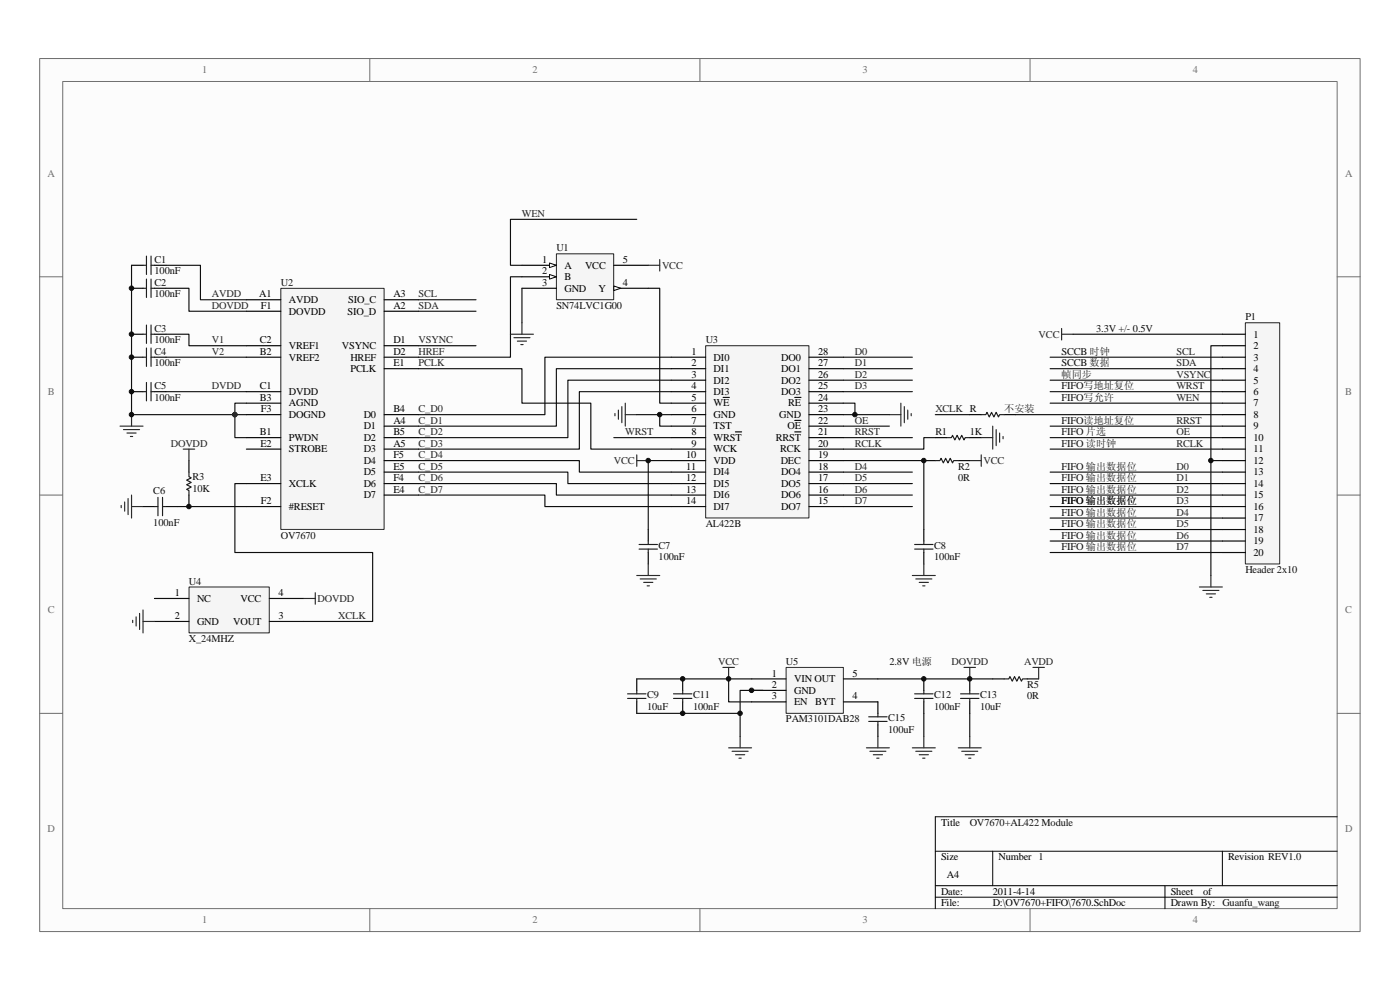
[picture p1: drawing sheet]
<svg xmlns="http://www.w3.org/2000/svg" width="297mm" height="210mm" viewBox="0 0 297 210" stroke-linecap="round" stroke-linejoin="round" font-family="sans-serif">
<path d="M8.4 12.4h280.1v185.2h-280.1z" fill="#fcfcfc"/>
<path d="M8.4 12.4h280.1v185.2h-280.1z" fill="none" stroke="#6e6e6e" stroke-width=".21"/>
<path d="M13.3 17.3h270.4v175.4h-270.4z" fill="#fcfcfc"/>
<g fill="none" stroke="#6e6e6e" stroke-width=".21">
<path d="M13.3 17.3h270.4v175.4h-270.4zM78.4 12.4v4.9M148.5 12.4v4.9M218.5 12.4v4.9M8.4 58.7h4.9M283.7 58.7h4.8M8.4 105h4.9M283.7 105h4.8M8.4 151.3h4.9M283.7 151.3h4.8M78.4 192.8v4.8M148.5 192.8v4.8"/>
<path d="M218.5 192.8v4.8"/>
</g>
<path d="M283.7 173.3h-85.3v19.5M198.4 180.6h85.3M198.4 187.9h85.3M198.4 190.3h85.3M210.6 180.6v7.3M247.1 187.9v4.9M259.3 180.6v7.3" fill="none" stroke="#000" stroke-width=".21"/>
<circle cx="49.8" cy="87.9" r=".48" fill="#0e0e0e" stroke="#0e0e0e" stroke-width=".21"/>
<path d="M59.6 61.2h21.9v51.1h-21.9z" fill="#f5f5f5"/>
<path d="M59.6 61.2h21.9v51.1h-21.9z" fill="none" stroke="#262626" stroke-width=".21"/>
<g fill="none" stroke="#000" stroke-width=".24">
<path d="M52.3 63.6h7.3M52.3 75.8h7.3M52.3 73.3h7.3M52.3 66h7.3M81.5 63.6h7.3M81.5 75.8h7.3M81.5 73.3h7.3M81.5 66h7.3M81.5 78.2h7.3M52.3 85.5h7.3M52.3 83.1h7.3M52.3 88h7.3"/>
<path d="M52.3 92.8h7.3M52.3 95.3h7.3M81.5 88h7.3M81.5 92.8h7.3M81.5 95.3h7.3M81.5 90.4h7.3M81.5 97.7h7.3M52.3 102.6h7.3M52.3 107.5h7.3M81.5 100.1h7.3M81.5 102.6h7.3M81.5 105h7.3"/>
</g>
<path d="M149.7 73.4h21.9v36.5h-21.9z" fill="#f5f5f5"/>
<path d="M149.7 73.3h21.9v36.6h-21.9z" fill="none" stroke="#262626" stroke-width=".21"/>
<g fill="none" stroke="#000" stroke-width=".24">
<path d="M27.9 56.3h2.4M32.8 56.3h2.4M27.9 75.8h2.4M27.9 61.1h2.4M27.9 70.9h2.4M32.8 75.8h2.4M32.8 61.1h2.4M32.8 70.9h2.4M142.4 75.8h7.3M142.4 78.2h7.3M171.6 75.8h7.3M171.6 78.2h7.3"/>
<path d="M27.9 83.1h2.4M32.8 83.1h2.4M40.1 97.7v2.4M142.4 80.6h7.3M142.4 83.1h7.3M142.4 85.5h7.3M142.4 88h7.3M142.4 90.4h7.3M142.4 92.8h7.3M142.4 95.3h7.3M142.4 97.7h7.3M153.4 84.3h1.3"/>
<path d="M156 91.6h1.3M168.6 84.3h1.3M168.6 91.6h1.3M168.6 89.2h1.3M171.6 80.6h7.3M171.6 83.1h7.3M171.6 85.5h7.3M171.6 88h7.3M171.6 90.4h7.3M171.6 92.8h7.3M171.6 95.3h7.3M171.6 97.7h7.3"/>
<path d="M196 97.7h2.4M198.4 92.8h2.5M203.3 97.7h2.4M205.7 92.8h2.5M30.3 107.5h2.5M35.2 107.5h2.4M40.1 105v2.5M137.5 112.3v2.5M137.5 117.2v2.4M142.4 100.1h7.3M142.4 102.6h7.3M142.4 105h7.3"/>
<path d="M142.4 107.5h7.3M171.6 100.1h7.3M171.6 102.6h7.3M171.6 105h7.3M171.6 107.5h7.3M196 112.3v2.5M196 117.2v2.4M186.2 148.9v2.4M186.2 153.8v2.4M205.7 144v2.4M205.7 148.9v2.4"/>
</g>
<g fill="none" stroke="#0e0e0e" stroke-width=".24">
<path d="M27.9 56.3v31.7h24.4M35.2 56.3h7.3v7.3h9.8M110.7 58.7h-2.4v17.1h-19.5M135.1 46.5h-26.8v9.8h2.4M35.2 61.1h4.9v4.9h12.2M35.2 70.9h4.9v2.4h12.2M35.2 75.8h17.1M88.8 78.2h21.9v7.3h14.6v9.8h17.1M88.8 73.3h12.2M88.8 66h12.2M88.8 63.6h12.2M137.5 61.1h2.5v24.4h2.4"/>
<path d="M142.4 75.8h-26.8v12.2h-26.8M142.4 78.2h-24.4v12.2h-29.2M178.9 75.8h14.6M178.9 78.2h14.6M35.2 83.1h17.1M52.3 85.5h-2.5v7.3h2.5M88.8 97.7h34.1v2.4h19.5M130.2 92.8h12.2M135.1 88h7.3M142.4 80.6h-21.9v12.2h-31.7M142.4 83.1h-19.5v12.2h-34.1M142.4 97.7h-4.9v14.6"/>
<path d="M178.9 97.7h17.1v14.6M178.9 85.5h2.5v2.5M178.9 92.8h14.6M178.9 80.6h14.6M178.9 83.1h14.6M178.9 88h9.8M178.9 90.4h9.8M198.4 92.8h-2.4v2.5h-17.1M37.6 107.5h14.7M52.3 102.6h-2.5v14.6h29.3v14.6h-14.7M88.8 100.1h31.7v2.5h21.9M88.8 102.6h29.2v2.4h24.4"/>
<path d="M88.8 105h26.8v2.5h26.8M178.9 100.1h14.6M178.9 102.6h14.6M178.9 105h14.6M178.9 107.5h14.6M205.7 151.3v4.9"/>
</g>
<g fill="none" stroke="#262626" stroke-width=".24">
<path d="M25.5 90.4h4.8M26.2 91.1h3.4M26.9 91.9h2M27.7 92.6h.4M27.9 88v2.4M130.5 87.7v.5M131.2 87v1.9M131.9 86.3v3.4M132.6 85.5v4.9M132.6 88h2.5M135.1 96.5v2.4M135.1 97.7h2.4"/>
<path d="M188.7 88h2.4M191.1 85.5v4.9M191.8 86.3v3.4M192.6 87v1.9M193.3 87.7v.5M205.7 97.7h2.5M208.2 96.5v2.4M208.2 92.8h2.4M210.6 90.4v4.9M211.3 91.1v3.4M212.1 91.9v1.9M212.8 92.6v.5"/>
<path d="M25.7 107.2v.5M26.4 106.5v1.9M27.2 105.7v3.5M27.9 105v4.9M27.9 107.5h2.4M137.5 119.6v2.5M196 119.6v2.5M135.1 122.1h4.9M135.8 122.8h3.4M136.5 123.5h2M137.3 124.3h.5M193.5 122.1h4.9"/>
<path d="M194.3 122.8h3.4M195 123.5h2M195.7 124.3h.5M153.4 141.6h2.4M154.6 158.6h4.8M154.6 141.6v2.4M155.3 159.4h3.4M157 156.2v2.4M183.8 158.6h4.9M184.5 159.4h3.4M186.2 156.2v2.4M193.5 158.6h4.9"/>
<path d="M194.3 159.4h3.4M196 156.2v2.4M203.3 158.6h4.9M204 159.4h3.4M204.5 141.6h2.4M205.7 141.6v2.4M205.7 156.2v2.4M156 160.1h2M156.8 160.8h.5M185.3 160.1h1.9M186 160.8h.5M195 160.1h2"/>
<path d="M195.7 160.8h.5M204.8 160.1h1.9M205.5 160.8h.5"/>
</g>
<g fill="none" stroke="#1c1c1c" stroke-width=".24">
<path d="M30.3 56.3h.8M31.1 54.3v3.9M31.1 59.2v3.9M32 54.3v3.9M32 59.2v3.9M32 56.3h.8M30.3 61.1h.8M30.3 70.9h.8M30.3 75.8h.8M31.1 68.9v3.9M31.1 73.8v3.9M32 68.9v3.9"/>
<path d="M32 73.8v3.9M32 61.1h.8M32 70.9h.8M32 75.8h.8M30.3 83.1h.8M31.1 81.1v3.9M32 81.1v3.9M32 83.1h.8M198.4 97.7h1l.2-.5 .5 1 .5-1 .5 1 .5-1 .5 1 .2-.5h1M200.9 92.8h.9l.3-.5 .5 1 .4-1 .5 1 .5-1 .5 1 .3-.5h.9M32.8 107.5h.7M33.5 105.5v3.9"/>
<path d="M34.5 105.5v3.9M34.5 107.5h.7M40.1 100.1v1l.5 .3-1 .4 1 .5-1 .5 1 .5-1 .5 .5 .2v1M135.6 115.5h3.9M135.6 116.5h3.9M137.5 114.8v.7M137.5 116.5v.7M194 115.5h3.9M194 116.5h3.9M196 114.8v.7M196 116.5v.7M184.3 152.1h3.9"/>
<path d="M184.3 153h3.9M186.2 151.3v.8M186.2 153v.8M203.8 148.2h3.9M203.8 147.2h3.9M205.7 146.4v.8M205.7 148.2v.7"/>
</g>
<circle cx="49.8" cy="87.9" r=".48" fill="#262626" stroke="#262626" stroke-width=".21"/>
<path d="M166.8 141.6h12.1v9.7h-12.1z" fill="#f5f5f5"/>
<path d="M166.8 141.6h12.1v9.7h-12.1z" fill="none" stroke="#262626" stroke-width=".21"/>
<g fill="none" stroke="#000" stroke-width=".24">
<path d="M135.1 144v2.4M135.1 148.9v2.4M144.8 144v2.4M144.8 148.9v2.4M159.4 144h7.4M159.4 146.4h7.4M159.4 148.9h7.4M178.9 144h7.3M178.9 148.9h7.3M196 144v2.4M196 148.9v2.4M210.6 144h2.4"/>
<path d="M217.9 144h2.4"/>
</g>
<path d="M135.1 144h19.5M135.1 151.3h21.9M159.4 144h-4.8v4.9h4.8M161.9 146.4h-4.9v9.8M186.2 144h24.4M196 151.3v4.9" fill="none" stroke="#0e0e0e" stroke-width=".24"/>
<g fill="none" stroke="#1c1c1c" stroke-width=".24">
<path d="M133.1 148.2h3.9M133.1 147.2h3.9M135.1 146.4v.8M135.1 148.2v.7M142.9 148.2h3.9M142.9 147.2h3.9M144.8 146.4v.8M144.8 148.2v.7M194 148.2h3.9M194 147.2h3.9M196 146.4v.8M196 148.2v.7"/>
<path d="M213 144h1l.3-.5 .4 1 .5-1 .5 1 .5-1 .5 1 .2-.5h1"/>
</g>
<path d="M219.1 141.6h2.5M220.3 141.6v2.4" fill="none" stroke="#262626" stroke-width=".24"/>
<path d="M264.2 68.5h7.3v51.1h-7.3z" fill="#f5f5f5"/>
<path d="M264.2 68.5h7.3v51.1h-7.3z" fill="none" stroke="#262626" stroke-width=".21"/>
<g fill="none" stroke="#000" stroke-width=".24">
<path d="M259.3 70.9h4.9M259.3 73.3h4.9M259.3 75.8h4.9M259.3 78.2h4.9M259.3 80.6h4.9M259.3 83.1h4.9M259.3 85.5h4.9M259.3 88h4.9M259.3 90.4h4.9M259.3 92.8h4.9M259.3 95.3h4.9M259.3 97.7h4.9"/>
<path d="M259.3 100.1h4.9M259.3 102.6h4.9M259.3 105h4.9M259.3 107.5h4.9M259.3 109.9h4.9M259.3 112.3h4.9M259.3 114.8h4.9M259.3 117.2h4.9"/>
</g>
<path d="M225.2 69.7v2.4M225.2 70.9h2.5M254.4 124.5h4.9M255.2 125.2h3.4M255.9 126h2M256.6 126.7h.5M256.9 122.1v2.4" fill="none" stroke="#262626" stroke-width=".24"/>
<g fill="none" stroke="#0e0e0e" stroke-width=".24">
<path d="M222.8 75.8h36.5M222.8 78.2h36.5M227.7 70.9h31.6M259.3 73.3h-2.4v24.4M140 88v2.4h2.4M222.8 80.6h36.5M222.8 83.1h36.5M222.8 85.5h36.5M222.8 90.4h36.5M222.8 92.8h36.5M222.8 95.3h36.5M259.3 97.7h-2.4v24.4"/>
<path d="M222.8 100.1h36.5M222.8 102.6h36.5M222.8 105h36.5M222.8 107.5h36.5M222.8 109.9h36.5M222.8 112.3h36.5M222.8 114.8h36.5M222.8 117.2h36.5"/>
</g>
<path d="M118.1 53.9h12.1v9.7h-12.1z" fill="#f5f5f5"/>
<path d="M118 53.8h12.2v9.8h-12.2z" fill="none" stroke="#262626" stroke-width=".21"/>
<path d="M110.7 56.3h7.3" fill="none" stroke="#000" stroke-width=".24"/>
<path d="M116.6 55.8l1.4 .5-1.4 .5z" fill="#fcfcfc" stroke="#000" stroke-width=".21"/>
<path d="M110.7 58.7h7.3" fill="none" stroke="#000" stroke-width=".24"/>
<path d="M116.6 58.2l1.4 .5-1.4 .5z" fill="#fcfcfc" stroke="#000" stroke-width=".21"/>
<path d="M130.2 56.3h7.3M110.7 61.1h7.3M130.2 61.1h7.3" fill="none" stroke="#000" stroke-width=".24"/>
<path d="M130.2 60.7l1.5 .4-1.5 .5z" fill="#fcfcfc" stroke="#000" stroke-width=".21"/>
<path d="M110.7 61.1v7.4" fill="none" stroke="#0e0e0e" stroke-width=".24"/>
<path d="M137.5 56.3h2.5M140 55.1v2.4M108.3 70.9h4.9M109 71.6h3.4M109.8 72.4h1.9M110.5 73.1h.5M110.7 68.5v2.4" fill="none" stroke="#262626" stroke-width=".24"/>
<path d="M40.1 124.5h17v9.8h-17z" fill="#f5f5f5"/>
<path d="M40.1 124.5h17v9.8h-17z" fill="none" stroke="#262626" stroke-width=".21"/>
<path d="M205.7 88h2.5M213 88h2.5M32.8 127h7.3M32.8 131.8h7.3M57.1 127h7.3M57.1 131.8h7.3" fill="none" stroke="#000" stroke-width=".24"/>
<path d="M38.9 95.3h2.4M40.1 95.3v2.4M28.1 131.6v.5M28.9 130.9v1.9M29.6 130.1v3.4M30.3 129.4v4.9M30.3 131.8h2.5M64.4 127h2.5M66.9 125.7v2.5" fill="none" stroke="#262626" stroke-width=".24"/>
<path d="M208.2 88h.9l.3-.5 .5 .9 .5-.9 .4 .9 .5-.9 .5 .9 .3-.4h.9" fill="none" stroke="#1c1c1c" stroke-width=".24"/>
<path d="M198.4 88h7.3M215.5 88h43.8" fill="none" stroke="#0e0e0e" stroke-width=".24"/>
<g fill="#0e0e0e" stroke="#0e0e0e" stroke-width=".21">
<circle cx="27.9" cy="87.9" r=".48"/>
<circle cx="27.9" cy="83.1" r=".48"/>
<circle cx="27.9" cy="75.8" r=".48"/>
<circle cx="27.9" cy="70.9" r=".48"/>
<circle cx="27.9" cy="61.1" r=".48"/>
<circle cx="40.1" cy="107.4" r=".48"/>
<circle cx="137.5" cy="97.7" r=".48"/>
<circle cx="139.9" cy="87.9" r=".48"/>
<circle cx="144.8" cy="151.3" r=".48"/>
<circle cx="144.8" cy="144" r=".48"/>
<circle cx="154.6" cy="144" r=".48"/>
<circle cx="157" cy="151.3" r=".48"/>
<circle cx="159.4" cy="146.4" r=".48"/>
<circle cx="181.4" cy="87.9" r=".48"/>
<circle cx="196" cy="144" r=".48"/>
<circle cx="196" cy="97.7" r=".48"/>
<circle cx="205.7" cy="144" r=".48"/>
<circle cx="256.9" cy="97.7" r=".48"/>
</g>
<g font-size="2.2" fill="#716f64">
<text x="42.9" y="15.5">1</text>
<text x="112.9" y="15.5">2</text>
<text x="183" y="15.5">3</text>
<text x="253" y="15.5">4</text>
<text x="10.1" y="37.5">A</text>
<text x="285.4" y="37.5">A</text>
<text x="10.2" y="83.8">B</text>
<text x="285.4" y="83.8">B</text>
<text x="10.2" y="130.1">C</text>
<text x="285.4" y="130.1">C</text>
<text x="10.1" y="176.4">D</text>
<text x="285.4" y="176.4">D</text>
<text x="42.9" y="195.9">1</text>
<text x="112.9" y="195.9">2</text>
<text x="183" y="195.9">3</text>
<text x="253" y="195.9">4</text>
</g>
<g font-size="2.2" fill="#262626">
<text x="110.7" y="46">WEN</text>
<text x="140.5" y="57">VCC</text>
<text x="45" y="63.1">AVDD</text>
<text x="45" y="65.5">DOVDD</text>
<text x="88.8" y="65.5">SDA</text>
<text x="88.8" y="63.1">SCL</text>
<text x="220.3" y="71.6">VCC</text>
<text x="45" y="72.8">V1</text>
<text x="45" y="75.3">V2</text>
<text x="88.8" y="72.8">VSYNC</text>
<text x="88.8" y="75.3">HREF</text>
<text x="88.8" y="77.7">PCLK</text>
<text x="181.4" y="75.3">D0</text>
<text x="181.4" y="77.7">D1</text>
<text x="249.6" y="75.3">SCL</text>
<text x="249.6" y="77.7">SDA</text>
<text x="45" y="82.6">DVDD</text>
<text x="181.4" y="80.1">D2</text>
<text x="181.4" y="82.6">D3</text>
<text x="249.6" y="80.1">VSYNC</text>
<text x="249.6" y="82.6">WRST</text>
<text x="88.8" y="87.5">C_D0</text>
<text x="88.8" y="89.9">C_D1</text>
<text x="181.4" y="89.9">OE</text>
<text x="198.4" y="87.5">XCLK R</text>
<text x="249.6" y="85">WEN</text>
<text x="249.6" y="89.9">RRST</text>
<text x="36.2" y="94.8">DOVDD</text>
<text x="88.8" y="92.3">C_D2</text>
<text x="88.8" y="94.8">C_D3</text>
<text x="132.6" y="92.3">WRST</text>
<text x="181.4" y="92.3">RRST</text>
<text x="181.4" y="94.8">RCLK</text>
<text x="249.6" y="92.3">OE</text>
<text x="249.6" y="94.8">RCLK</text>
<text x="88.8" y="97.2">C_D4</text>
<text x="88.8" y="99.6">C_D5</text>
<text x="130.2" y="98.4">VCC</text>
<text x="181.4" y="99.6">D4</text>
<text x="208.7" y="98.4">VCC</text>
<text x="249.6" y="99.6">D0</text>
<text x="88.8" y="102.1">C_D6</text>
<text x="88.8" y="104.5">C_D7</text>
<text x="181.4" y="102.1">D5</text>
<text x="181.4" y="104.5">D6</text>
<text x="181.4" y="106.9">D7</text>
<text x="249.6" y="102.1">D1</text>
<text x="249.6" y="104.5">D2</text>
<text x="249.6" y="106.9">D3</text>
<text x="249.6" y="109.4">D4</text>
<text x="249.6" y="111.8">D5</text>
<text x="249.6" y="114.3">D6</text>
<text x="249.6" y="116.7">D7</text>
<text x="67.4" y="127.6">DOVDD</text>
<text x="71.7" y="131.3">XCLK</text>
<text x="152.4" y="141.1">VCC</text>
<text x="201.9" y="141.1">DOVDD</text>
<text x="217.2" y="141.1">AVDD</text>
</g>
<g font-size="2.2" fill="#0e0e0e">
<text x="118" y="53.3">U1</text>
<text x="32.8" y="58.2">100nF</text>
<text x="32.8" y="55.8">C1</text>
<text x="32.8" y="63.1">100nF</text>
<text x="32.8" y="60.6">C2</text>
<text x="59.6" y="60.6">U2</text>
<text x="118" y="65.5">SN74LVC1G00</text>
<text x="32.8" y="70.4">C3</text>
<text x="232.5" y="70.4">3.3V +/- 0.5V</text>
<text x="264.2" y="68">P1</text>
<text x="32.8" y="72.8">100nF</text>
<text x="32.8" y="77.7">100nF</text>
<text x="32.8" y="75.3">C4</text>
<text x="149.7" y="72.8">U3</text>
<text x="225.2" y="75.3">SCCB 时钟</text>
<text x="225.2" y="77.7">SCCB 数据</text>
<text x="32.8" y="82.6">C5</text>
<text x="225.2" y="82.6">FIFO写地址复位</text>
<text x="32.8" y="85">100nF</text>
<text x="225.2" y="85">FIFO写允许</text>
<text x="225.2" y="89.9">FIFO读地址复位</text>
<text x="198.4" y="92.3">R1</text>
<text x="205.7" y="92.3">1K</text>
<text x="225.2" y="92.3">FIFO 片选</text>
<text x="225.2" y="94.8">FIFO 读时钟</text>
<text x="40.8" y="101.8">R3</text>
<text x="203.3" y="99.6">R2</text>
<text x="225.2" y="99.6">FIFO 输出数据位</text>
<text x="32.5" y="104.7">C6</text>
<text x="40.8" y="104.3">10K</text>
<text x="203.3" y="102.1">0R</text>
<text x="225.2" y="102.1">FIFO 输出数据位</text>
<text x="225.2" y="104.5">FIFO 输出数据位</text>
<text x="225.2" y="106.9">FIFO 输出数据位</text>
<text x="32.5" y="111.6">100nF</text>
<text x="149.7" y="111.8">AL422B</text>
<text x="225.2" y="109.4">FIFO 输出数据位</text>
<text x="225.2" y="111.8">FIFO 输出数据位</text>
<text x="59.6" y="114.3">OV7670</text>
<text x="139.7" y="118.9">100nF</text>
<text x="139.7" y="116.5">C7</text>
<text x="198.2" y="118.9">100nF</text>
<text x="198.2" y="116.5">C8</text>
<text x="225.2" y="114.3">FIFO 输出数据位</text>
<text x="225.2" y="116.7">FIFO 输出数据位</text>
<text x="40.1" y="124">U4</text>
<text x="264.2" y="121.6">Header 2x10</text>
<text x="40.1" y="136.2">X_24MHZ</text>
<text x="166.7" y="141.1">U5</text>
<text x="188.7" y="141.1">2.8V 电源</text>
<text x="137.3" y="148.1">C9</text>
<text x="147" y="148.1">C11</text>
<text x="198.2" y="148.1">C12</text>
<text x="207.9" y="148.1">C13</text>
<text x="217.9" y="148.4">0R</text>
<text x="217.9" y="145.9">R5</text>
<text x="137.3" y="150.6">10uF</text>
<text x="147" y="150.6">100nF</text>
<text x="166.7" y="153.2">PAM3101DAB28</text>
<text x="188.4" y="155.4">100uF</text>
<text x="188.4" y="153">C15</text>
<text x="198.2" y="150.6">100nF</text>
<text x="207.9" y="150.6">10uF</text>
<text x="205.7" y="175.2">OV7670+AL422 Module</text>
</g>
<g font-size="2.2">
<text x="115" y="55.8">1</text>
<text x="115" y="58.2">2</text>
<text x="119.7" y="57">A</text>
<text x="119.7" y="59.4">B</text>
<text x="124.1" y="57">VCC</text>
<text x="132.2" y="55.8">5</text>
<text x="55" y="63.1">A1</text>
<text x="55.4" y="65.5">F1</text>
<text x="61.3" y="64.3">AVDD</text>
<text x="73.8" y="64.3">SIO_C</text>
<text x="83.5" y="65.5">A2</text>
<text x="83.5" y="63.1">A3</text>
<text x="115" y="60.6">3</text>
<text x="119.7" y="61.9">GND</text>
<text x="127" y="61.9">Y</text>
<text x="132.2" y="60.6">4</text>
<text x="61.3" y="66.7">DOVDD</text>
<text x="73.7" y="66.7">SIO_D</text>
<text x="265.9" y="71.6">1</text>
<text x="55.1" y="75.3">B2</text>
<text x="55.1" y="72.8">C2</text>
<text x="61.3" y="76.5">VREF2</text>
<text x="61.3" y="74">VREF1</text>
<text x="72.6" y="74">VSYNC</text>
<text x="74.3" y="76.5">HREF</text>
<text x="83.5" y="72.8">D1</text>
<text x="83.5" y="75.3">D2</text>
<text x="83.5" y="77.7">E1</text>
<text x="146.7" y="75.3">1</text>
<text x="146.7" y="77.7">2</text>
<text x="151.4" y="76.5">DI0</text>
<text x="165.7" y="76.5">DO0</text>
<text x="173.6" y="77.7">27</text>
<text x="173.6" y="75.3">28</text>
<text x="265.9" y="74">2</text>
<text x="265.9" y="76.5">3</text>
<text x="55.1" y="82.6">C1</text>
<text x="61.3" y="83.8">DVDD</text>
<text x="74.3" y="78.9">PCLK</text>
<text x="146.7" y="80.1">3</text>
<text x="146.7" y="82.6">4</text>
<text x="151.4" y="78.9">DI1</text>
<text x="151.4" y="81.4">DI2</text>
<text x="151.4" y="83.8">DI3</text>
<text x="165.7" y="83.8">DO3</text>
<text x="165.7" y="81.4">DO2</text>
<text x="165.7" y="78.9">DO1</text>
<text x="173.6" y="82.6">25</text>
<text x="173.6" y="80.1">26</text>
<text x="265.9" y="78.9">4</text>
<text x="265.9" y="81.4">5</text>
<text x="265.9" y="83.8">6</text>
<text x="55.1" y="85">B3</text>
<text x="55.4" y="87.5">F3</text>
<text x="61.3" y="86.2">AGND</text>
<text x="61.3" y="88.7">DOGND</text>
<text x="77.2" y="88.7">D0</text>
<text x="83.5" y="87.5">B4</text>
<text x="83.5" y="89.9">A4</text>
<text x="146.7" y="85">5</text>
<text x="146.7" y="87.5">6</text>
<text x="146.7" y="89.9">7</text>
<text x="151.4" y="86.2">WE</text>
<text x="151.4" y="88.7">GND</text>
<text x="165.3" y="88.7">GND</text>
<text x="167.2" y="86.2">RE</text>
<text x="173.6" y="85">24</text>
<text x="173.6" y="87.5">23</text>
<text x="173.6" y="89.9">22</text>
<text x="265.9" y="86.2">7</text>
<text x="265.9" y="88.7">8</text>
<text x="55.1" y="92.3">B1</text>
<text x="55.2" y="94.8">E2</text>
<text x="61.3" y="93.5">PWDN</text>
<text x="61.3" y="96">STROBE</text>
<text x="77.2" y="91.1">D1</text>
<text x="77.2" y="93.5">D2</text>
<text x="77.2" y="96">D3</text>
<text x="83.5" y="92.3">B5</text>
<text x="83.5" y="94.8">A5</text>
<text x="146.7" y="92.3">8</text>
<text x="146.7" y="94.8">9</text>
<text x="151.4" y="91.1">TST</text>
<text x="151.4" y="93.5">WRST</text>
<text x="151.4" y="96">WCK</text>
<text x="164.6" y="93.5">RRST</text>
<text x="165.5" y="96">RCK</text>
<text x="167.1" y="91.1">OE</text>
<text x="173.6" y="94.8">20</text>
<text x="173.6" y="92.3">21</text>
<text x="265.9" y="91.1">9</text>
<text x="265.9" y="93.5">10</text>
<text x="265.9" y="96">11</text>
<text x="77.2" y="98.4">D4</text>
<text x="77.2" y="100.9">D5</text>
<text x="83.5" y="97.2">F5</text>
<text x="83.5" y="99.6">E5</text>
<text x="145.6" y="99.6">11</text>
<text x="145.6" y="97.2">10</text>
<text x="151.4" y="100.9">DI4</text>
<text x="151.4" y="98.4">VDD</text>
<text x="165.6" y="98.4">DEC</text>
<text x="165.7" y="100.9">DO4</text>
<text x="173.6" y="97.2">19</text>
<text x="173.6" y="99.6">18</text>
<text x="265.9" y="98.4">12</text>
<text x="265.9" y="100.9">13</text>
<text x="55.2" y="102.1">E3</text>
<text x="55.4" y="106.9">F2</text>
<text x="61.3" y="103.3">XCLK</text>
<text x="77.2" y="103.3">D6</text>
<text x="77.2" y="105.7">D7</text>
<text x="83.5" y="102.1">F4</text>
<text x="83.5" y="104.5">E4</text>
<text x="145.6" y="102.1">12</text>
<text x="145.6" y="104.5">13</text>
<text x="145.6" y="106.9">14</text>
<text x="151.4" y="103.3">DI5</text>
<text x="151.4" y="105.7">DI6</text>
<text x="165.7" y="105.7">DO6</text>
<text x="165.7" y="103.3">DO5</text>
<text x="173.6" y="106.9">15</text>
<text x="173.6" y="104.5">16</text>
<text x="173.6" y="102.1">17</text>
<text x="265.9" y="103.3">14</text>
<text x="265.9" y="105.7">15</text>
<text x="61.3" y="108.2">#RESET</text>
<text x="151.4" y="108.2">DI7</text>
<text x="165.7" y="108.2">DO7</text>
<text x="265.9" y="108.2">16</text>
<text x="265.9" y="110.6">17</text>
<text x="265.9" y="113">18</text>
<text x="265.9" y="115.5">19</text>
<text x="265.9" y="117.9">20</text>
<text x="37.1" y="126.4">1</text>
<text x="37.1" y="131.3">2</text>
<text x="41.8" y="127.6">NC</text>
<text x="51" y="127.6">VCC</text>
<text x="59.1" y="126.4">4</text>
<text x="59.1" y="131.3">3</text>
<text x="41.8" y="132.5">GND</text>
<text x="49.5" y="132.5">VOUT</text>
<text x="163.7" y="143.5">1</text>
<text x="180.9" y="143.5">5</text>
<text x="163.7" y="145.9">2</text>
<text x="163.7" y="148.4">3</text>
<text x="168.5" y="144.7">VIN OUT</text>
<text x="168.5" y="147.2">GND</text>
<text x="168.5" y="149.6">EN</text>
<text x="172.9" y="149.6">BYT</text>
<text x="180.9" y="148.4">4</text>
<text x="199.6" y="175.2">Title</text>
<text x="199.6" y="182.5">Size</text>
<text x="211.8" y="182.5">Number 1</text>
<text x="260.5" y="182.5">Revision REV1.0</text>
<text x="199.6" y="189.8">Date:</text>
<text x="200.9" y="186.2">A4</text>
<text x="210.6" y="189.8">2011-4-14</text>
<text x="248.4" y="189.8">Sheet</text>
<text x="255.2" y="189.8">of</text>
<text x="199.6" y="192.2">File:</text>
<text x="210.6" y="192.2">D:\OV7670+FIFO\7670.SchDoc</text>
<text x="248.4" y="192.2">Drawn By: Guanfu_wang</text>
</g>
<g font-size="2.1" fill="#0e0e0e">
<text x="225.2" y="80.1">帧同步</text>
<text x="213" y="87.5">不安装</text>
</g>
</svg>
